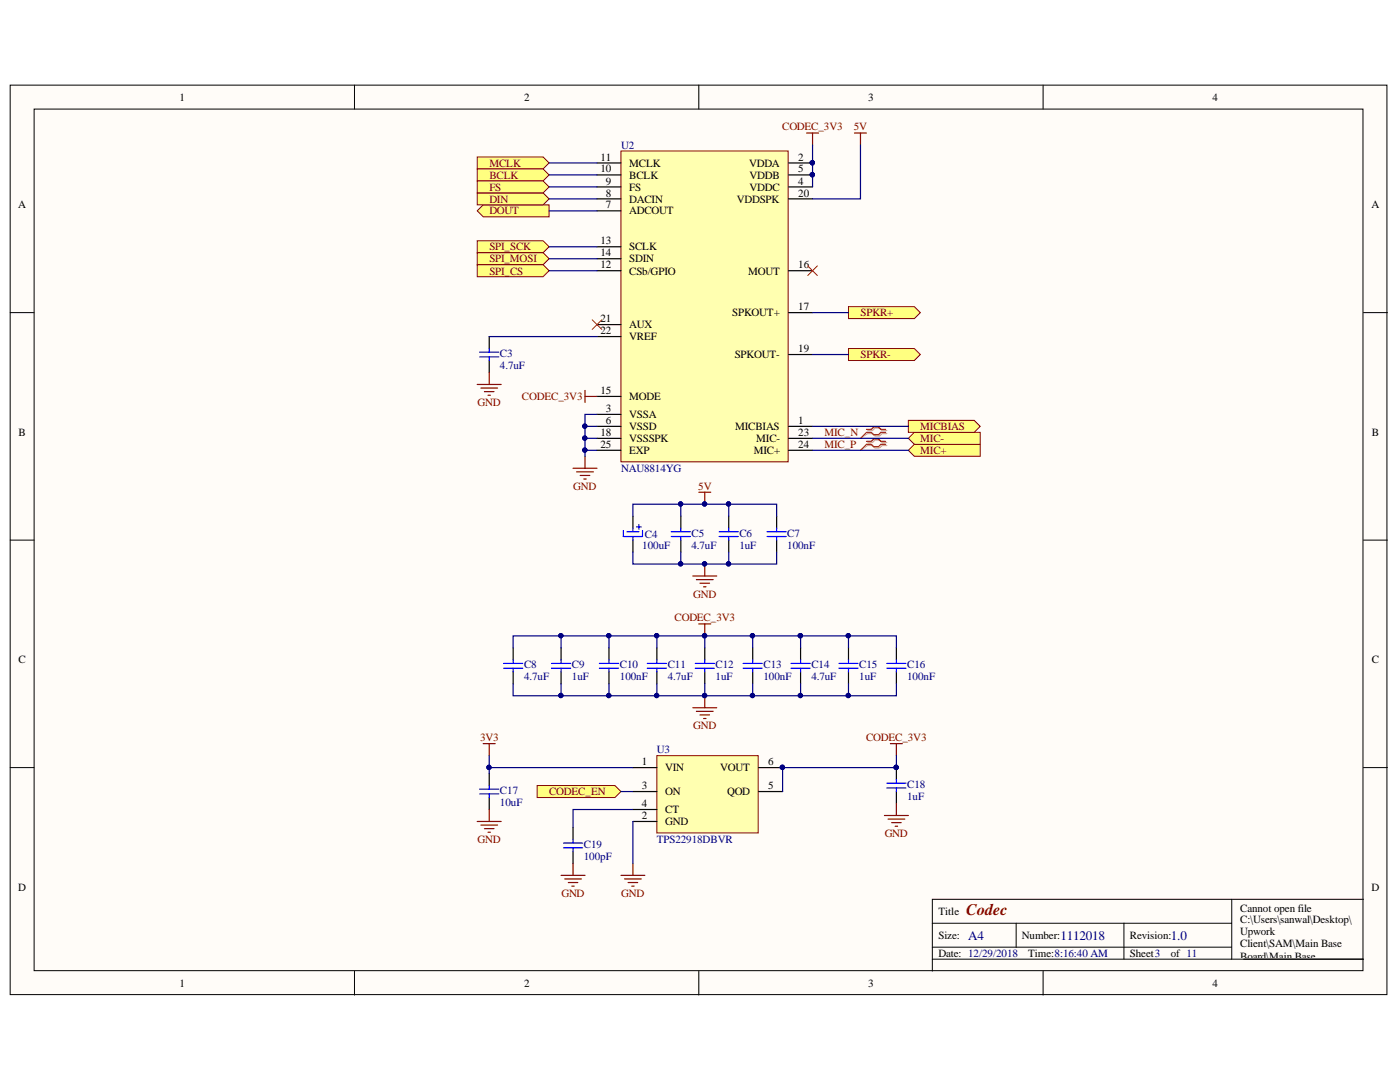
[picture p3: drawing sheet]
<svg xmlns="http://www.w3.org/2000/svg" width="279mm" height="216mm" viewBox="0 0 279 216" stroke-linecap="round" stroke-linejoin="round" font-family="sans-serif">
<g fill="#fffcf8" stroke="#000" stroke-width=".2">
<path d="M2 17h274.8v181.5h-274.8z"/>
<path d="M6.8 21.8h265.2v171.9h-265.2z"/>
</g>
<g fill="none" stroke="#000" stroke-width=".2">
<path d="M70.7 17v4.8M139.5 17v4.8M208.2 17v4.8M2 62.4h4.8M272.1 62.4h4.8M2 107.8h4.8M272.1 107.8h4.8M2 153.2h4.8M272.1 153.2h4.8M245.8 179.4v12M272.1 179.4h-86v14.4M70.7 193.8v4.8"/>
<path d="M139.5 193.8v4.8M186.1 184.2h59.7M186.1 191.4h86M186.1 189h59.7M202.8 184.2v4.8M208.2 193.8v4.8M224.3 184.2v7.2"/>
</g>
<g fill="#ffff80" stroke="#800000" stroke-width=".2">
<path d="M169.3 61.2h13.2l1.2 1.2-1.2 1.2h-13.2z" fill-rule="evenodd"/>
<path d="M169.3 69.5h13.2l1.2 1.2-1.2 1.2h-13.2z" fill-rule="evenodd"/>
<path d="M181.3 89.9l1.2-1.2h13.1v2.3h-13.1z" fill-rule="evenodd"/>
<path d="M181.3 87.5l1.2-1.2h13.1v2.4h-13.1z" fill-rule="evenodd"/>
<path d="M95.2 42.1l1.2-1.2h13.2v2.4h-13.2z" fill-rule="evenodd"/>
<path d="M95.2 38.5h13.2l1.2 1.2-1.2 1.2h-13.2z" fill-rule="evenodd"/>
<path d="M95.2 31.3h13.2l1.2 1.2-1.2 1.2h-13.2z" fill-rule="evenodd"/>
<path d="M95.2 33.7h13.2l1.2 1.2-1.2 1.2h-13.2z" fill-rule="evenodd"/>
<path d="M95.2 36.1h13.2l1.2 1.2-1.2 1.2h-13.2z" fill-rule="evenodd"/>
<path d="M107.2 156.7h15.5l1.2 1.2-1.2 1.2h-15.5z" fill-rule="evenodd"/>
<path d="M95.2 48h13.2l1.2 1.2-1.2 1.2h-13.2z" fill-rule="evenodd"/>
<path d="M95.2 50.4h13.2l1.2 1.2-1.2 1.2h-13.2z" fill-rule="evenodd"/>
<path d="M95.2 52.8h13.2l1.2 1.2-1.2 1.2h-13.2z" fill-rule="evenodd"/>
</g>
<path d="M123.9 30.1h33.4v62h-33.4z" fill="#ffffb0" stroke="#800000" stroke-width=".2"/>
<g fill="none" stroke="#000" stroke-width=".24">
<path d="M119.1 32.5h4.8M119.1 37.3h4.8M119.1 34.9h4.8M119.1 39.7h4.8M157.4 32.5h4.8M157.4 37.3h4.8M157.4 34.9h4.8M157.4 39.7h4.8M119.1 42.1h4.8M119.1 54h4.8M119.1 49.2h4.8M119.1 51.6h4.8"/>
<path d="M157.4 54h4.8M119.1 79.1h4.8M119.1 64.8h4.8M119.1 67.2h4.8M157.4 62.4h4.8M157.4 70.7h4.8M119.1 85.1h4.8M119.1 82.7h4.8M119.1 87.5h4.8M119.1 89.9h4.8M157.4 85.1h4.8M157.4 87.5h4.8"/>
<path d="M157.4 89.9h4.8"/>
</g>
<g fill="#000080" stroke="#000080" stroke-width=".2">
<circle cx="162.1" cy="32.5" r=".43"/>
<circle cx="162.1" cy="34.9" r=".43"/>
</g>
<path d="M181.3 83.9h13.1l1.2 1.2-1.2 1.2h-13.1z" fill-rule="evenodd" fill="#ffff80" stroke="#800000" stroke-width=".2"/>
<g fill="none" stroke="#800000" stroke-width=".24">
<path d="M161 26.5h2.4M162.2 26.5v2.4M170.5 26.5h2.4M171.7 26.5v2.4M95.2 76.7h4.8M96 77.4h3.3M96.7 78.1h1.9M97.4 78.9h.5M97.6 74.3v2.4M114.4 93.4h4.7M115.1 94.2h3.3M115.8 94.9h1.9"/>
<path d="M116.5 95.6h.5M116.8 91v2.4M139.5 98.2h2.3M140.7 98.2v2.4M138.3 114.9h4.7M139 115.7h3.3M139.7 116.4h1.9M140.4 117.1h.5M140.7 112.6v2.3M139.5 124.5h2.3M140.7 124.5v2.4M140.7 138.8v2.4"/>
<path d="M96.4 148.4h2.4M97.6 148.4v2.4M138.3 141.2h4.7M139 141.9h3.3M139.7 142.7h1.9M140.4 143.4h.5"/>
</g>
<g fill="none" stroke="#000" stroke-width=".24">
<path d="M97.6 67.2v2.3M97.6 71.9v2.4M126.3 103v2.4M126.3 107.8v2.4M135.9 103v2.4M135.9 107.8v2.4M145.4 103v2.4M145.4 107.8v2.4M155 103v2.4M155 107.8v2.4M102.4 129.3v2.4M102.4 134.1v2.3"/>
<path d="M112 129.3v2.4M112 134.1v2.3M121.5 129.3v2.4M121.5 134.1v2.3M131.1 129.3v2.4M131.1 134.1v2.3M140.7 129.3v2.4M140.7 134.1v2.3M150.2 129.3v2.4M150.2 134.1v2.3M159.8 129.3v2.4M159.8 134.1v2.3"/>
<path d="M169.3 129.3v2.4M169.3 134.1v2.3M178.9 129.3v2.4M178.9 134.1v2.3"/>
</g>
<g fill="none" stroke="#00f" stroke-width=".24">
<path d="M95.7 70.3h3.8M95.7 71.2h3.8M97.6 69.5v.8M97.6 71.2v.7M124.4 105.9v1.2h3.8v-1.2M125.1 106.1h2.4M126.3 105.4v.7M126.3 107.1v.7M127 105.1h1M127.5 104.7v.9M134 107.1h3.8M134 106.1h3.8"/>
<path d="M135.9 105.4v.7M135.9 107.1v.7M143.5 107.1h3.8M143.5 106.1h3.8M145.4 105.4v.7M145.4 107.1v.7M153.1 107.1h3.8M153.1 106.1h3.8M155 105.4v.7M155 107.1v.7M100.5 133.3h3.8M100.5 132.4h3.8"/>
<path d="M102.4 131.7v.7M102.4 133.3v.8M110.1 133.3h3.8M110.1 132.4h3.8M112 131.7v.7M112 133.3v.8M119.6 133.3h3.8M119.6 132.4h3.8M121.5 131.7v.7M121.5 133.3v.8M129.2 133.3h3.8M129.2 132.4h3.8"/>
<path d="M131.1 131.7v.7M131.1 133.3v.8M138.7 133.3h3.9M138.7 132.4h3.9M140.7 131.7v.7M140.7 133.3v.8M148.3 133.3h3.8M148.3 132.4h3.8M150.2 131.7v.7M150.2 133.3v.8M157.9 133.3h3.8M157.9 132.4h3.8"/>
<path d="M159.8 131.7v.7M159.8 133.3v.8M167.4 133.3h3.8M167.4 132.4h3.8M169.3 131.7v.7M169.3 133.3v.8M177 133.3h3.8M177 132.4h3.8M178.9 131.7v.7M178.9 133.3v.8"/>
</g>
<path d="M161.2 53.1l1.9 1.9M163.1 53.1l-1.9 1.9M118.2 63.8l1.9 1.9M120.1 63.8l-1.9 1.9" fill="none" stroke="#f00" stroke-width=".2"/>
<g fill="#000080" stroke="#000080" stroke-width=".2">
<circle cx="140.6" cy="126.8" r=".43"/>
<circle cx="140.6" cy="100.6" r=".43"/>
<circle cx="140.6" cy="112.5" r=".43"/>
<circle cx="140.6" cy="138.8" r=".43"/>
</g>
<path d="M131.1 150.8h20.2v15.4h-20.2z" fill="#ffffb0" stroke="#800000" stroke-width=".2"/>
<path d="M97.6 154.4v2.3M97.6 159.1v2.4M126.3 153.2h4.8M126.3 157.9h4.8M151.4 153.2h4.8M151.4 157.9h4.8M178.9 157.9v2.4M114.4 165.1v2.4M114.4 169.9v2.4M126.3 163.9h4.8M126.3 161.5h4.8" fill="none" stroke="#000" stroke-width=".24"/>
<g fill="#000080" stroke="#000080" stroke-width=".2">
<circle cx="156.1" cy="153.1" r=".43"/>
<circle cx="116.7" cy="89.8" r=".43"/>
<circle cx="116.7" cy="87.4" r=".43"/>
<circle cx="116.7" cy="85" r=".43"/>
<circle cx="162.1" cy="32.5" r=".43"/>
<circle cx="162.1" cy="34.9" r=".43"/>
<circle cx="145.4" cy="100.6" r=".43"/>
<circle cx="135.8" cy="100.6" r=".43"/>
<circle cx="145.4" cy="112.5" r=".43"/>
<circle cx="135.8" cy="112.5" r=".43"/>
<circle cx="111.9" cy="126.8" r=".43"/>
<circle cx="111.9" cy="138.8" r=".43"/>
<circle cx="140.6" cy="126.8" r=".43"/>
<circle cx="131" cy="126.8" r=".43"/>
<circle cx="140.6" cy="138.8" r=".43"/>
<circle cx="131" cy="138.8" r=".43"/>
<circle cx="169.3" cy="126.8" r=".43"/>
<circle cx="159.7" cy="126.8" r=".43"/>
<circle cx="169.3" cy="138.8" r=".43"/>
<circle cx="159.7" cy="138.8" r=".43"/>
<circle cx="150.2" cy="126.8" r=".43"/>
<circle cx="121.5" cy="126.8" r=".43"/>
<circle cx="150.2" cy="138.8" r=".43"/>
<circle cx="121.5" cy="138.8" r=".43"/>
<circle cx="97.6" cy="153.1" r=".43"/>
<circle cx="140.6" cy="112.5" r=".43"/>
<circle cx="140.6" cy="100.6" r=".43"/>
</g>
<g fill="none" stroke="#800000" stroke-width=".24">
<path d="M116.8 77.9v2.4M116.8 79.1h2.3M177.7 148.4h2.4M178.9 148.4v2.4M95.2 163.9h4.8M96 164.6h3.3M96.7 165.3h1.9M97.4 166.1h.5M97.6 161.5v2.4M112 174.7h4.8M112.7 175.4h3.3M113.4 176.1h1.9"/>
<path d="M114.1 176.8h.5M114.4 172.3v2.4M123.9 174.7h4.8M124.6 175.4h3.4M125.4 176.1h1.9M126.1 176.8h.5M126.3 172.3v2.4M176.5 162.7h4.8M177.2 163.4h3.4M177.9 164.2h2M178.7 164.9h.4M178.9 160.3v2.4"/>
</g>
<path d="M95.7 157.5h3.8M95.7 158.4h3.8M97.6 156.7v.8M97.6 158.4v.7M177 156.3h3.8M177 157.2h3.8M178.9 157.2v.7M112.5 168.2h3.8M112.5 169.2h3.8M114.4 167.5v.7M114.4 169.2v.7" fill="none" stroke="#00f" stroke-width=".24"/>
<path d="M173.2 85.9h.9l.5-.5h.9l.5 .5h1M173.2 86.5h.9l.5 .5h.9l.5-.5h1M173.2 88.3h.9l.5-.5h.9l.5 .5h1M173.2 88.9h.9l.5 .5h.9l.5-.5h1" fill="none" stroke="#d0a19e" stroke-width=".24"/>
<path d="M173.2 86.5l-1.5 1M173.2 88.9l-1.5 1" fill="none" stroke="#d0a19e" stroke-width=".2"/>
<path d="M172.9 85.7h1l.5-.5h.9l.5 .5h.9M172.9 86.3h1l.5 .4h.9l.5-.4h.9M172.9 88.1h1l.5-.5h.9l.5 .5h.9M172.9 88.7h1l.5 .4h.9l.5-.4h.9" fill="none" stroke="#f00" stroke-width=".24"/>
<path d="M172.9 86.3l-1.2 1.2M172.9 88.7l-1.2 1.2" fill="none" stroke="#f00" stroke-width=".2"/>
<g fill="none" stroke="#000080" stroke-width=".24">
<path d="M109.6 39.7h9.5M109.6 37.3h9.5M109.6 34.9h9.5M109.6 32.5h9.5M162.2 28.9v8.4M171.7 28.9v10.8h-9.5M109.6 42.1h9.5M109.6 54h9.5M109.6 49.2h9.5M109.6 51.6h9.5M97.6 67.2h21.5M162.2 62.4h7.1"/>
<path d="M162.2 70.7h7.1M116.8 85.1v2.4M119.1 89.9h-2.3v1.1M119.1 82.7h-2.3v2.4h2.3M119.1 87.5h-2.3v2.4M162.2 87.5h19.1M162.2 89.9h19.1M162.2 85.1h19.1M126.3 110.2v2.4h28.7v-2.4M126.3 103v-2.4h28.7v2.4M135.9 100.6v2.4M135.9 110.2v2.4"/>
<path d="M145.4 100.6v2.4M145.4 110.2v2.4M102.4 136.4v2.4h76.5v-2.4M102.4 129.3v-2.4h47.8v2.4M112 126.9v2.4M112 136.4v2.4M121.5 126.9v2.4M121.5 136.4v2.4M131.1 126.9v2.4M131.1 136.4v2.4M140.7 126.9v2.4M140.7 136.4v2.4"/>
<path d="M150.2 126.9h9.6M150.2 136.4v2.4M159.8 126.9h19.1v2.4M159.8 126.9v2.4M159.8 136.4v2.4M169.3 126.9v2.4M169.3 136.4v2.4M97.6 150.8v2.4h28.7M97.6 153.2v1.2M123.9 157.9h2.4M178.9 150.8v2.4h-22.7v4.7M126.3 161.5h-11.9v3.6"/>
<path d="M126.3 163.9v8.4"/>
</g>
<text font-size="3.5" fill="#000080" x="178.2" y="155.2">PIC1802</text>
<text font-size="3.2" fill="#800000" x="192.8" y="182.6">Codec</text>
<g font-size="2.6" fill="#000080">
<text x="193.2" y="187.5">A4</text>
<text x="211.6" y="187.5">1112018</text>
<text x="233.6" y="187.5">1.0</text>
</g>
<g font-size="2.2">
<text x="35.9" y="20.1">1</text>
<text x="104.6" y="20.1">2</text>
<text x="173.3" y="20.1">3</text>
<text x="242" y="20.1">4</text>
<text x="119.8" y="34.4">10</text>
<text x="119.8" y="32">11</text>
<text x="125.6" y="35.7">BCLK</text>
<text x="125.6" y="33.2">MCLK</text>
<text x="149.5" y="33.2">VDDA</text>
<text x="149.6" y="35.7">VDDB</text>
<text x="159.3" y="32">2</text>
<text x="159.3" y="34.4">5</text>
<text x="3.6" y="41.6">A</text>
<text x="120.9" y="41.6">7</text>
<text x="120.9" y="39.2">8</text>
<text x="120.9" y="36.9">9</text>
<text x="125.6" y="40.4">DACIN</text>
<text x="125.6" y="38">FS</text>
<text x="147" y="40.4">VDDSPK</text>
<text x="149.6" y="38">VDDC</text>
<text x="159.3" y="36.9">4</text>
<text x="159.3" y="39.2">20</text>
<text x="273.7" y="41.6">A</text>
<text x="125.6" y="42.8">ADCOUT</text>
<text x="119.8" y="53.5">12</text>
<text x="119.8" y="48.8">13</text>
<text x="119.8" y="51.1">14</text>
<text x="125.6" y="50">SCLK</text>
<text x="125.6" y="52.3">SDIN</text>
<text x="159.3" y="53.5">16</text>
<text x="125.6" y="54.8">CSb/GPIO</text>
<text x="149.3" y="54.8">MOUT</text>
<text x="119.8" y="64.3">21</text>
<text x="125.6" y="65.5">AUX</text>
<text x="146.1" y="63.1">SPKOUT+</text>
<text x="159.3" y="61.9">17</text>
<text x="119.8" y="66.7">22</text>
<text x="125.6" y="67.9">VREF</text>
<text x="146.6" y="71.4">SPKOUT-</text>
<text x="159.3" y="70.2">19</text>
<text x="119.8" y="78.6">15</text>
<text x="120.9" y="82.2">3</text>
<text x="125.6" y="83.4">VSSA</text>
<text x="125.6" y="79.8">MODE</text>
<text x="3.7" y="87">B</text>
<text x="119.8" y="87">18</text>
<text x="119.8" y="89.3">25</text>
<text x="120.9" y="84.6">6</text>
<text x="125.6" y="85.8">VSSD</text>
<text x="125.6" y="88.2">VSSSPK</text>
<text x="146.7" y="85.8">MICBIAS</text>
<text x="150.9" y="88.2">MIC-</text>
<text x="159.3" y="84.6">1</text>
<text x="159.3" y="87">23</text>
<text x="159.3" y="89.3">24</text>
<text x="273.8" y="87">B</text>
<text x="125.6" y="90.6">EXP</text>
<text x="150.4" y="90.6">MIC+</text>
<text x="3.7" y="132.4">C</text>
<text x="273.8" y="132.4">C</text>
<text x="128.1" y="152.7">1</text>
<text x="132.8" y="153.9">VIN</text>
<text x="143.7" y="153.9">VOUT</text>
<text x="153.3" y="152.7">6</text>
<text x="128.1" y="157.5">3</text>
<text x="128.1" y="161">4</text>
<text x="132.8" y="158.7">ON</text>
<text x="145.1" y="158.7">QOD</text>
<text x="153.3" y="157.5">5</text>
<text x="128.1" y="163.5">2</text>
<text x="132.8" y="164.7">GND</text>
<text x="132.8" y="162.3">CT</text>
<text x="3.6" y="177.8">D</text>
<text x="273.7" y="177.8">D</text>
<text x="187.3" y="182.6">Title</text>
<text x="247.5" y="181.9">Cannot open file</text>
<text x="247.5" y="184.3">C:\Users\sanwal\Desktop\</text>
<text x="187.3" y="187.3">Size:</text>
<text x="187.3" y="191">Date: 12/29/2018</text>
<text x="204" y="187.3">Number:</text>
<text x="205.2" y="191">Time:8:16:40 AM</text>
<text x="225.5" y="187.3">Revision:</text>
<text x="225.5" y="191">Sheet3</text>
<text x="233.6" y="191">of 11</text>
<text x="247.5" y="186.6">Upwork</text>
<text x="247.5" y="189">Client\SAM\Main Base</text>
<text x="247.5" y="191.5">Board\Main Base</text>
<text x="35.9" y="196.9">1</text>
<text x="104.6" y="196.9">2</text>
<text x="173.3" y="196.9">3</text>
<text x="242" y="196.9">4</text>
<text x="247.5" y="193.8">Board\Main Base</text>
<text x="247.5" y="198.6">Files\Logo.png</text>
</g>
<g font-size="2.2" fill="#000080">
<text x="124" y="29.7">U2</text>
<text x="99.8" y="71.3">C3</text>
<text x="99.8" y="73.6">4.7uF</text>
<text x="124" y="94.2">NAU8814YG</text>
<text x="128.7" y="107.3">C4</text>
<text x="138" y="107.1">C5</text>
<text x="147.6" y="107.1">C6</text>
<text x="157.1" y="107.1">C7</text>
<text x="128.2" y="109.5">100uF</text>
<text x="138" y="109.5">4.7uF</text>
<text x="147.6" y="109.5">1uF</text>
<text x="157.1" y="109.5">100nF</text>
<text x="104.6" y="133.4">C8</text>
<text x="104.6" y="135.8">4.7uF</text>
<text x="114.2" y="133.4">C9</text>
<text x="114.2" y="135.8">1uF</text>
<text x="123.7" y="133.4">C10</text>
<text x="123.7" y="135.8">100nF</text>
<text x="133.3" y="133.4">C11</text>
<text x="133.3" y="135.8">4.7uF</text>
<text x="142.8" y="133.4">C12</text>
<text x="142.8" y="135.8">1uF</text>
<text x="152.4" y="133.4">C13</text>
<text x="152.4" y="135.8">100nF</text>
<text x="161.9" y="133.4">C14</text>
<text x="161.9" y="135.8">4.7uF</text>
<text x="171.5" y="133.4">C15</text>
<text x="171.5" y="135.8">1uF</text>
<text x="181" y="133.4">C16</text>
<text x="181" y="135.8">100nF</text>
<text x="131.1" y="150.3">U3</text>
<text x="99.8" y="158.4">C17</text>
<text x="99.8" y="160.9">10uF</text>
<text x="181" y="157.2">C18</text>
<text x="181" y="159.6">1uF</text>
<text x="116.5" y="169.1">C19</text>
<text x="116.5" y="171.6">100pF</text>
<text x="131.1" y="168.2">TPS22918DBVR</text>
</g>
<g font-size="2.2" fill="#800000">
<text x="156.1" y="26">CODEC_3V3</text>
<text x="170.4" y="26">5V</text>
<text x="97.7" y="33.2">MCLK</text>
<text x="97.7" y="35.7">BCLK</text>
<text x="97.7" y="40.4">DIN</text>
<text x="97.7" y="38">FS</text>
<text x="97.7" y="42.8">DOUT</text>
<text x="97.7" y="50">SPI_SCK</text>
<text x="97.7" y="52.3">SPI_MOSI</text>
<text x="97.7" y="54.8">SPI_CS</text>
<text x="171.7" y="63.1">SPKR+</text>
<text x="171.7" y="71.4">SPKR-</text>
<text x="95.3" y="81.1">GND</text>
<text x="104.2" y="79.8">CODEC_3V3</text>
<text x="164.5" y="87">MIC_N</text>
<text x="164.5" y="89.3">MIC_P</text>
<text x="183.7" y="88.2">MIC-</text>
<text x="183.7" y="85.8">MICBIAS</text>
<text x="183.7" y="90.6">MIC+</text>
<text x="114.4" y="97.7">GND</text>
<text x="139.4" y="97.7">5V</text>
<text x="138.3" y="119.3">GND</text>
<text x="134.6" y="124">CODEC_3V3</text>
<text x="95.8" y="147.9">3V3</text>
<text x="138.3" y="145.6">GND</text>
<text x="172.8" y="147.9">CODEC_3V3</text>
<text x="109.6" y="158.7">CODEC_EN</text>
<text x="176.6" y="167">GND</text>
<text x="95.3" y="168.2">GND</text>
<text x="112" y="178.9">GND</text>
<text x="124" y="178.9">GND</text>
</g>
</svg>
